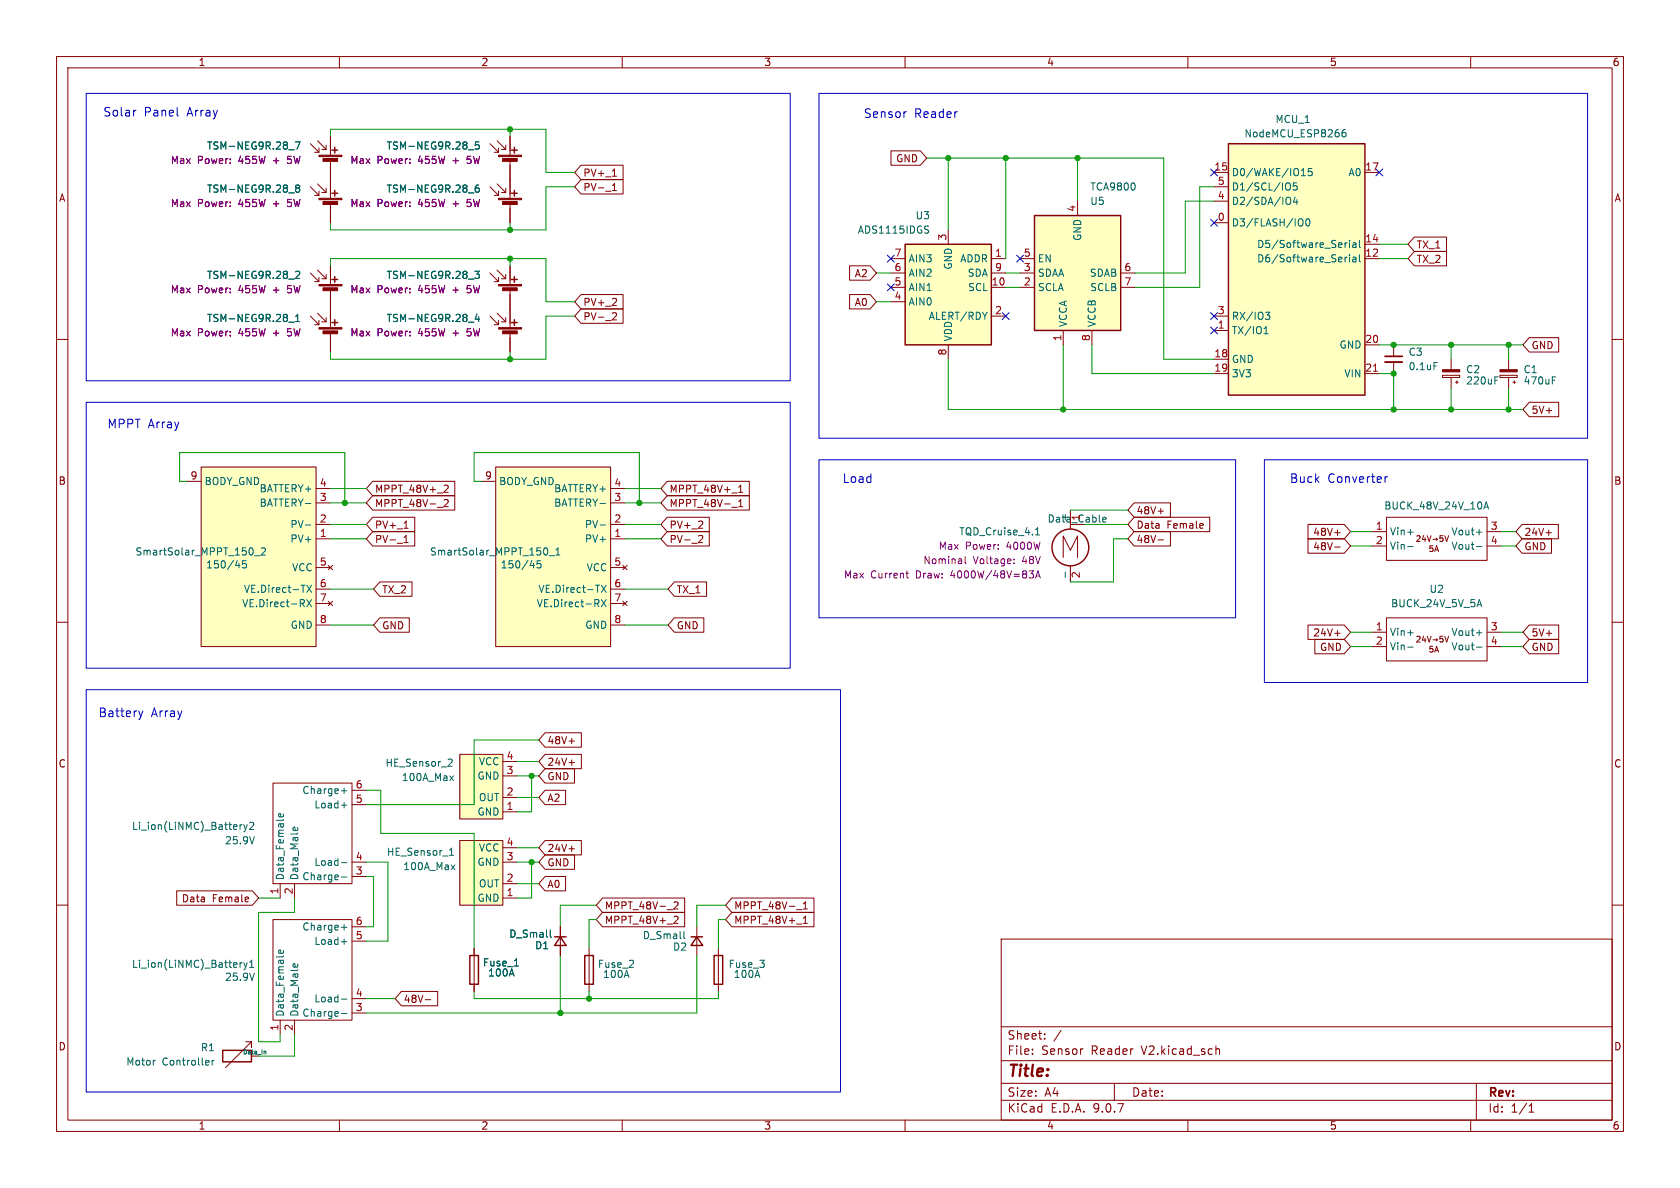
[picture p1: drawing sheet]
<svg xmlns="http://www.w3.org/2000/svg" width="297mm" height="210mm" viewBox="0 0 297 210" stroke-linecap="round" stroke-linejoin="round" font-family="sans-serif">
<g fill="none" stroke="#840000" stroke-width=".18">
<path d="M10 10h277v190h-277zM12 12h273v186h-273zM60 10v2M110 10v2M160 10v2M210 10v2M260 10v2M86.6 33l1.5 1.5M87.9 32.5l1.5 1.5M88.1 33.8v.7h-.7M89.4 33.3v.7h-.8M90.2 31.8v3.3"/>
<path d="M90.2 36.1v3.3M10 60h2M285 60h2M10 110h2M285 110h2M48.3 138.4h13.9v17.8h-13.9zM62.2 139.7h2.6M49.5 156.2v2.6M52.1 156.2v2.6M62.2 154.9h2.6M62.2 152.4h2.6M62.2 142.2h2.6"/>
<path d="M10 160h2M83.8 167.6v7.7M99.1 163.8v5.1M177 166h108v32h-108zM285 160h2M60 198v2M110 198v2M160 198v2M177 194.5h108M177 191.5h108M177 187.5h108M177 181.5h108"/>
<path d="M182.5 186.3v.1M182.5 185.5v.1M184.7 183.6v.1M184.7 182.8v.1M187.6 182.1l-1.3 2M191.3 185.4h.2M197 191.5v3M210 198v2M215 185.5l.2-.1 .3 .1 .1 .9M260 198v2M261 191.5v6.5M270.3 196.6h.9"/>
<path d="M270.3 195.5l.4-.4v1.5"/>
</g>
<path d="M90.4 34.2h1M90.9 33.7v1M83.1 168.9h1.5v5.1h-1.5zM98 165.6h2.1M99.1 165.6l1 1.5h-2.1z" fill="none" stroke="#840000" stroke-width=".25"/>
<g fill="none" stroke="#006464" stroke-width=".18">
<path d="M82.8 34.1h1M84.6 32.7l-.3 .1a.86 .86 0 0 0 0 1.2l.4-.1v-.5l-.2-.2-.4 .1-.1 .1M60.4 139.8h.9M60.8 139.3v1M42.8 145.8h-.2M43.1 145.8l.3 .8M43.4 146.6l-.3 .5M43.7 145.8l-.3 .8M44.1 145.5l.5-.1 .3 .3-.8 .9h.8M45 147.9l-.4 1.3M50 143.9l.1 .3-.2 .2h-.6v-.5l.3-.1 .1 .6M51.8 146.7l.1-.4 .2-.1 .1 .6"/>
<path d="M52.6 146.3v.4M60.4 155h.9M60.4 152.5h.9M60.4 142.3h.9M90.9 170.8h.8M97.3 164.4v1.1l.2 .2"/>
</g>
<g fill="#840000" stroke="#840000" stroke-width=".18">
<path d="M88.1 35.1h4.1v.2h-4.1z"/>
<path d="M88.8 35.6h2.6v.5h-2.6z"/>
</g>
<path d="M81.3 133.4h7.6v11.4h-7.6z" fill="#ffffc2"/>
<path d="M81.3 133.4h7.6v11.4h-7.6zM88.9 137.2h2.5M88.9 134.6h2.5M88.9 143.5h2.5M88.9 141h2.5M48.3 162.6h13.9v17.7h-13.9zM62.2 179.1h2.6M62.2 176.5h2.6M62.2 166.4h2.6M62.2 163.8h2.6M49.5 180.3v2.6M52.1 180.3v2.6" fill="none" stroke="#840000" stroke-width=".18"/>
<g fill="none" stroke="#006464" stroke-width=".18">
<path d="M79.4 134.2h.4l.1 .3-.7 1h.7M79.5 137.1l.7 .9M80.2 137.1l-.7 .9M42.4 170.2v.8M42.8 170.2l-.4 .2M43.1 170.2l.3 .8M43.4 171l-.3 .4M43.7 170.2l-.3 .8M44.1 171h.8M44.1 170.1l.4-.4v1.3M45 172l-.4 1.3M50 168l.1 .4-.2 .1h-.6v-.5l.3-.1 .1 .6"/>
<path d="M51.8 170.8l.1-.4h.2l.1 .6M52.6 170.4v.4M60.4 179.2h.9M60.4 176.6h.9M60.4 166.5h.9M60.4 163.9h.9M60.8 163.4v1"/>
</g>
<path d="M81.3 148.6h7.6v11.4h-7.6z" fill="#ffffc2"/>
<g fill="none" stroke="#840000" stroke-width=".18">
<path d="M54.9 33l1.5 1.5M54.9 25.4l1.5 1.5M56.1 32.5l1.6 1.5M56.1 24.9l1.6 1.5M56.4 33.8v.7h-.8M56.4 26.2v.7h-.8M57.7 33.3v.7h-.8M57.7 25.7v.7h-.8M58.4 24.1v3.3M58.4 28.4v6.7M58.4 36.1v3.3M86.6 25.4l1.5 1.5"/>
<path d="M87.9 24.9l1.5 1.5M88.1 26.2v.7h-.7M89.4 25.7v.7h-.8M90.2 24.1v3.3M90.2 28.4v3.4M54.9 48.3l1.5 1.5M54.9 55.9l1.5 1.5M56.1 47.8l1.6 1.5M56.1 55.4l1.6 1.5M56.4 49v.8h-.8M56.4 56.6v.8h-.8M57.7 48.5v.8h-.8"/>
<path d="M57.7 56.1v.8h-.8M58.4 47v3.3M58.4 51.3v6.6M58.4 58.9v3.3M86.6 55.9l1.5 1.5M86.6 48.3l1.5 1.5M87.9 55.4l1.5 1.5M87.9 47.8l1.5 1.5M88.1 56.6v.8h-.7M88.1 49v.8h-.7M89.4 56.1v.8h-.8M89.4 48.5v.8h-.8"/>
<path d="M90.2 47v3.3M90.2 51.3v6.6M90.2 58.9v3.3M188 98.6v-3.9l1.2 2.6 1.3-2.6v3.9M189.2 90.2v2.5M189.2 93.2v.3M189.2 100v2.9M81.3 148.6h7.6v11.4h-7.6zM88.9 158.8h2.5M88.9 156.2h2.5M88.9 152.4h2.5M88.9 149.9h2.5"/>
<path d="M104.1 167.6v7.7M123.2 163.8v5.1M127 167.6v7.7M43.4 184.2h1v1v-1l-4.5 4.5"/>
</g>
<g fill="none" stroke="#006464" stroke-width=".18">
<path d="M51.1 26.5h.9M51.1 34.1h.9M52.2 25.1h.8l-.5 1.3M52.5 33.3l-.2-.3 .2-.3h.2l.3 .3-.3 .3M52.5 33.3l-.2 .2v.4l.2 .1 .4-.1 .1-.2v-.2l-.3-.2M52.5 33.3h.2M82.8 26.5h1M84.7 25.1h-.6l-.1 .6 .2-.1h.4l.1 .2v.4l-.2 .2-.5-.2M51.1 57h.9M51.1 49.3h.9M52.3 48.1l.4-.1 .3 .3-.8 .9h.8M52.3 56.8h.7"/>
<path d="M52.3 55.9l.3-.3v1.2M82.8 57h1M82.8 49.3h1M84 48h.7l-.4 .4 .4 .2v.5l-.2 .1-.5-.1M84.3 55.5l-.3 .9h.8M84.6 56v.8M183.1 94.6h.7M183.1 93.7l.3-.4v1.3M194.9 92.1l.2 .2 .4-.1M194.9 91.6l.2-.2h.3l.1 .2v.1l-.6 .2M188.3 101.1v1M79.5 151.2h.7"/>
<path d="M79.5 150.3l.3-.4v1.3M79.8 152.9l.6 .8M80.4 152.9l-.6 .8M120.9 164.7v1.1l.2 .1M27.3 187.4h.2M36.9 187.5l.1 .2-.6 .2M37.5 187.4v.9M37.9 187.4l-.4 .3M46.8 185.8l.2 .1v.4"/>
</g>
<g fill="none" stroke="#840000" stroke-width=".25">
<path d="M58.7 26.5h1M58.7 34.2h1M59.2 26v1.1M59.2 33.7v1M90.4 26.5h1M90.9 26v1.1M58.7 57h1M58.7 49.4h1M59.2 48.9v1M59.2 56.5v1M90.4 57h1M90.4 49.4h1"/>
<path d="M90.9 48.9v1M90.9 56.5v1M103.4 168.9h1.5v5.1h-1.5zM122.2 165.6h2M123.2 165.6l1 1.5h-2zM126.2 168.9h1.6v5.1h-1.6zM39.4 185.7h5v2h-5z"/>
<circle cx="189.2" cy="96.8" r="3.3"/>
</g>
<path d="M170.6 98.4v1.1l.2 .1M179.3 99.5v.1M179.3 98.9v.1M160.2 101.3h.4M160.3 102l.3 .2M181.9 100.9h.8l-.4 .5 .3 .1 .1 .4-.2 .3h-.4M183.1 102.2l.4-1.3 .4 1.3M183.2 101.8h.6" fill="none" stroke="#840084" stroke-width=".18"/>
<g fill="#840000" stroke="#840000" stroke-width=".18">
<path d="M88.1 27.4h4.1v.3h-4.1z"/>
<path d="M88.8 28h2.6v.5h-2.6z"/>
<path d="M88.1 57.9h4.1v.3h-4.1z"/>
<path d="M88.8 58.5h2.6v.5h-2.6z"/>
<path d="M88.1 50.3h4.1v.2h-4.1z"/>
<path d="M88.8 50.9h2.6v.5h-2.6z"/>
<path d="M56.4 35.1h4.1v.2h-4.1z"/>
<path d="M57.1 35.6h2.6v.5h-2.6z"/>
<path d="M56.4 50.3h4.1v.2h-4.1z"/>
<path d="M57.1 50.9h2.6v.5h-2.6z"/>
<path d="M56.4 27.4h4.1v.3h-4.1z"/>
<path d="M57.1 28h2.6v.5h-2.6z"/>
<path d="M56.4 57.9h4.1v.3h-4.1z"/>
<path d="M57.1 58.5h2.6v.5h-2.6z"/>
</g>
<path d="M87.6 82.6h20.3v31.7h-20.3z" fill="#ffffc2"/>
<g fill="none" stroke="#840000" stroke-width=".18">
<path d="M85.1 85.1h2.5M87.6 82.6h20.3v31.7h-20.3zM107.9 86.4h2.6M107.9 88.9h2.6M107.9 92.7h2.6M107.9 95.3h2.6M110.1 99.9l.8 .8M110.9 99.9l-.8 .8M107.9 100.3h2.6M107.9 104.1h2.6M107.9 106.7h2.6M107.9 110.5h2.6"/>
<path d="M110.1 106.3l.8 .8M110.9 106.3l-.8 .8"/>
</g>
<g fill="none" stroke="#006464" stroke-width=".18">
<path d="M93.7 100h.8M95 99.1l-.1 .6 .2-.1 .4 .1 .1 .5-.2 .2-.5-.1M97.1 98.2h.9M98.3 98.1h.7M98.3 97.2l.3-.4v1.3M106.1 92.8h.9M105.3 103.4h.7M105.5 106.7l.4 .6M105.8 106.1v.4M106.3 103.4l.9 1.3M106.3 106l.9 1.3M107.2 103.4l-.9 1.3"/>
<path d="M107.2 106l-.9 1.3"/>
</g>
<path d="M35.6 82.6h20.3v31.7h-20.3z" fill="#ffffc2"/>
<g fill="none" stroke="#840000" stroke-width=".18">
<path d="M33 85.1h2.6M35.6 82.6h20.3v31.7h-20.3zM55.9 86.4h2.5M55.9 88.9h2.5M55.9 92.7h2.5M55.9 95.3h2.5M58 99.9l.8 .8M58.8 99.9l-.8 .8M55.9 100.3h2.5M55.9 104.1h2.5M55.9 106.7h2.5M55.9 110.5h2.5"/>
<path d="M58 106.3l.8 .8M58.8 106.3l-.8 .8"/>
</g>
<path d="M41.6 100h.8M42.9 99.1v.6l.1-.1 .5 .1 .1 .5-.3 .2-.4-.1M45 98.2h1M46.2 97l.5-.2 .2 .4-.8 .9h.8M54 92.8h1M53.2 103.4h.7M53.4 106.7l.4 .6M53.8 106.1v.4M54.2 103.4l.9 1.3M54.2 106l.9 1.3M55.1 103.4l-.9 1.3M55.1 106l-.9 1.3" fill="none" stroke="#006464" stroke-width=".18"/>
<path d="M160 43.2h15.3v17.8h-15.3z" fill="#ffffc2"/>
<path d="M160 43.2h15.3v17.8h-15.3z" fill="none" stroke="#840000" stroke-width=".25"/>
<g fill="none" stroke="#840000" stroke-width=".18">
<path d="M157.5 53.3h2.5M157.5 50.8h2.5M157.5 48.3h2.5M157.5 45.7h2.5M167.6 40.6v2.6M175.3 50.8h2.5M175.3 48.3h2.5M175.3 45.7h2.5M175.3 55.9h2.5M167.6 61v2.5M265.2 66.3h3v.4h-3zM266.7 63.5v1.9"/>
<path d="M266.7 66.7v1.9M267.5 67.6h.5M267.7 67.3v.5M242.6 94h2.5M242.6 96.5h2.5M245.1 91.4h17.8v7.7h-17.8zM250.5 94.8l.4-.1 .2 .3-.7 .7h.7M251.7 94.6l-.3 .8h.7M251.9 95v.7M252.3 94.7l.4 1 .3-1M253.3 95.3h.8M253.9 95.1l.2 .2"/>
<path d="M254.1 95.3l-.2 .2M255.1 94.7h-.5l-.1 .5 .5-.1 .1 .5-.2 .1-.4-.1M255.4 94.7l.4 1 .3-1M262.9 94h2.5M262.9 96.5h2.5M242.6 111.8h2.5M242.6 114.3h2.5M245.1 109.2h17.8v7.6h-17.8zM250.5 112.6l.4-.1 .2 .3-.7 .7h.7M251.7 112.4l-.3 .8h.7M251.9 112.8v.7M252.3 112.5l.4 1 .3-1"/>
<path d="M253.3 113.1h.8M253.9 112.9l.2 .2M254.1 113.1l-.2 .2M255.1 112.5h-.5l-.1 .5 .5-.1 .1 .5-.2 .1-.4-.1M255.4 112.5l.4 1 .3-1M262.9 111.8h2.5M262.9 114.3h2.5"/>
</g>
<g fill="none" stroke="#006464" stroke-width=".18">
<path d="M163.7 39.9l.5 .1M163.9 40.6l.3 .3-.3 .3M274.4 67.2h.5M274.4 66.6h.6M248.9 94.1h.9M248.9 96.6h.9M261 94.1h1M261 96.6h1M262.3 90l.4-1.3 .5 1.3M262.4 89.6h.6M248.9 111.9h.9M248.9 114.4h.9"/>
<path d="M261 111.9h1M261 114.4h1M261.2 106.9h.6M261.5 106l.5 1.3"/>
</g>
<path d="M265.2 65.4h3v.3h-3z" fill="#840000" stroke="#840000" stroke-width=".18"/>
<path d="M217.2 25.4h24.1v44.5h-24.1z" fill="#ffffc2"/>
<path d="M217.2 25.4h24.1v44.5h-24.1z" fill="none" stroke="#840000" stroke-width=".25"/>
<g fill="none" stroke="#840000" stroke-width=".18">
<path d="M214.6 30.5h2.6M214.6 33h2.6M214.6 35.6h2.6M214.6 39.4h2.6M241.3 30.5h2.5M214.6 55.9h2.6M214.6 58.4h2.6M241.3 43.2h2.5M241.3 45.7h2.5M214.6 66h2.6M214.6 63.5h2.6M241.3 61h2.5"/>
<path d="M241.3 66h2.5M246.4 61v2M246.4 64v2M255 66.3h3.1v.4h-3.1zM256.5 63.5v1.9M256.5 66.7v1.9M257.3 67.6h.5M257.6 67.3v.5"/>
</g>
<g fill="none" stroke="#006464" stroke-width=".18">
<path d="M227.6 32.3a.43 .43 0 0 1 .5 .5v.4a.43 .43 0 0 1-.5 .4M227.9 34.9h.1a.81 .81 0 0 1-.1 1.2M229 34.8l-.3 .9h.8M229.3 32.3h-.6l-.1 .6 .2-.1 .4 .1 .1 .2v.4l-.2 .1-.5-.1M229.3 35.3v.8M229.8 38.7a.43 .43 0 0 1 .6 .4v.4a.43 .43 0 0 1-.6 .4M230.1 31.1h.7M231 38.8l.1-.1a.68 .68 0 0 1 .5 .6 .68 .68 0 0 1-.5 .6l-.1-.1-.2-.3zM231.9 29.8h-.6v.6l.1-.1h.5l.1 .2-.1 .4-.2 .2-.4-.2M237.8 22.9l-.3 .1a.86 .86 0 0 0 0 1.2l.4-.1 .1-.4-.3-.3-.3 .1-.2 .2M223.5 59h.7M223.5 58.1l.3-.4v1.3"/>
<path d="M223.7 55.2h.8l-.4 .5 .3 .1 .1 .4-.3 .3h-.3M238.2 42.9l-.4 .1M238.2 45.5l-.4 .1M238.6 42.5v.1M238.6 42.9v.9M238.6 45v.2M238.6 45.5v.8M239.2 43h.5v.8M239.2 45.5h.5v.8M239.7 43.2l-.4 .1-.2 .2 .2 .3 .4-.1M239.7 45.8h-.4l-.2 .2 .2 .3 .4-.1M240.3 42.5v1.1l.2 .2"/>
<path d="M240.3 45v1.1l.2 .2M253.5 64.1h.6M264.3 67.2h.4M264.3 66.6h.6"/>
</g>
<path d="M242.8 65.6h.7" fill="none" stroke="#a90000" stroke-width=".18"/>
<path d="M244.9 63h3" fill="none" stroke="#840000" stroke-width=".3"/>
<path d="M244.9 64h3" fill="none" stroke="#840000" stroke-width=".33"/>
<path d="M255 65.4h3.1v.3h-3.1z" fill="#840000" stroke="#840000" stroke-width=".18"/>
<path d="M182.9 38.1h15.2v20.3h-15.2z" fill="#ffffc2"/>
<path d="M182.9 38.1h15.2v20.3h-15.2z" fill="none" stroke="#840000" stroke-width=".25"/>
<g fill="none" stroke="#840000" stroke-width=".18">
<path d="M58.4 24.1v2.6M58.4 29.2v5.1M58.4 36.8v2.6M90.2 24.1v2.6M90.2 29.2v5.1M90.2 36.8v2.6M102.7 29.2h7.5v2.6h-7.5l-1.1-1.3zM102.7 31.7h7.5v2.6h-7.5l-1.1-1.3zM108.3 31.2h.7M108.3 33.7h.7M108.3 32.8l.3-.4v1.3M157.5 26.7h5.2l1.1 1.2-1.1 1.3h-5.2z"/>
<path d="M190.5 35.6v2.5M58.4 47v2.5M58.4 52.1v5.1M58.4 59.7v2.5M90.2 47v2.5M90.2 52.1v5.1M90.2 59.7v2.5M102.7 52.1h7.5v2.5h-7.5l-1.1-1.3zM102.7 54.6h7.5v2.6h-7.5l-1.1-1.3zM108.5 55.3h.4l.1 .3-.8 1h.8M108.9 52.8l.1 .2-.1 .3-.7 .7h.8M150.2 52.1h3.6l1.1 1.2-1.1 1.3h-3.6z"/>
<path d="M150.2 47h3.6l1.1 1.3-1.1 1.2h-3.6zM180.3 50.8h2.6M180.3 48.3h2.6M180.3 45.7h2.6M188 58.4v2.6M193 58.4v2.6M198.1 50.8h2.6M198.1 48.3h2.6M250 41.9h5.7v2.6h-5.7l-1.1-1.3zM250 44.4h5.7v2.6h-5.7l-1.1-1.3zM270.4 59.7h5.2v2.5h-5.2l-1.2-1.2zM270.4 71.1h5.2v2.6h-5.2l-1.2-1.3z"/>
<path d="M65.9 85.1h14.5v2.5h-14.5l-1.1-1.2zM65.9 94h7.4v2.5h-7.4l-1.1-1.2zM65.9 91.4h7.4v2.6h-7.4l-1.1-1.3zM65.9 87.6h14.5v2.6h-14.5l-1.1-1.3zM71.4 95.9h.8M71.4 95l.4-.3v1.2M71.4 93.4h.8M78.5 88.4l.5-.1 .2 .4-.7 .9h.7M78.7 85.8h.4l.1 .3-.7 .9h.7M118 85.1h14.5v2.5h-14.5l-1.2-1.2zM118 94h7.4v2.5h-7.4l-1.2-1.2zM118 91.4h7.4v2.6h-7.4l-1.2-1.3z"/>
<path d="M118 87.6h14.5v2.6h-14.5l-1.2-1.3zM123.7 94.7h.4l.1 .3-.8 .9h.8M124.1 92.2l.1 .2v.3l-.8 .7h.8M129.4 89.7h.9M130.6 87h.7M130.6 86.1l.3-.3v1.2M130.6 88.7l.3-.4v1.3M130.6 89.6h.7M200.5 88.9h6.4v2.5h-6.4l-1.1-1.2zM200.5 94h6.4v2.5h-6.4l-1.1-1.2zM200.5 91.4h13.4v2.6h-13.4l-1.1-1.3zM204.7 90.4h1"/>
<path d="M204.7 95.4h1M231.2 92.7h6.4l1.2 1.3-1.2 1.3h-6.4zM231.2 95.2h6.4l1.2 1.3-1.2 1.3h-6.4zM236 94.2h.9M236 96.7h.9M269.1 95.2h5.2v2.6h-5.2l-1.1-1.3zM269.1 92.7h6.4v2.6h-6.4l-1.1-1.3zM273.3 94.2h1M67.2 102.9h5.6v2.5h-5.6l-1.2-1.3zM67.2 109.2h5.2v2.6h-5.2l-1.2-1.3zM119.2 109.2h5.2v2.6h-5.2l-1.1-1.3zM119.2 102.9h5.7v2.5h-5.7l-1.1-1.3z"/>
<path d="M231.2 110.5h6.4l1.2 1.3-1.2 1.2h-6.4zM232.4 113h5.2l1.2 1.3-1.2 1.3h-5.2zM236 111.9h.9M270.4 113h5.2v2.6h-5.2l-1.2-1.3zM270.4 110.5h5.2v2.5h-5.2l-1.2-1.2zM96.4 139.7h3.6v2.5h-3.6l-1.2-1.2zM96.4 129.5h6.4v2.6h-6.4l-1.2-1.3zM96.4 133.3h6.4v2.6h-6.4l-1.2-1.3zM96.4 135.9h5.2v2.5h-5.2l-1.2-1.2zM100.6 131h1M100.6 134.8h1M31.2 157.5h13.4l1.1 1.3-1.1 1.2h-13.4z"/>
<path d="M96.4 154.9h3.6v2.6h-3.6l-1.2-1.3zM96.4 151.1h5.2v2.6h-5.2l-1.2-1.3zM96.4 148.6h6.4v2.5h-6.4l-1.2-1.2zM100.6 150h1M106.5 158.7h14.5v2.6h-14.5l-1.1-1.3zM119.2 159.5l.4-.1 .3 .4-.8 .9h.8M129.4 158.7h14.5v2.6h-14.5l-1.1-1.3zM142 159.8l.4-.4v1.3M71 175.3h6.4v2.5h-6.4l-1.2-1.3zM75.2 176.7h1M83.8 167.6v1.3M83.8 174v1.3"/>
<path d="M99.1 163.8v1.8M99.1 167.1v1.8M106.5 161.3h14.5v2.5h-14.5l-1.1-1.2zM119.3 162h.5l.1 .3-.8 .9h.8M129.4 161.3h14.5v2.5h-14.5l-1.1-1.2zM140.8 160.8h1M142 160.7h.7M142 162.3l.4-.3v1.2M142 163.2h.7"/>
</g>
<g fill="none" stroke="#006464" stroke-width=".18">
<path d="M51.1 34.1h.9M51.1 26.5h.9M52.2 25.1h.8l-.5 1.3M52.5 33.3l-.2-.3 .2-.3h.2l.3 .3-.3 .3M52.5 33.3l-.2 .2v.4l.2 .1 .4-.1 .1-.2v-.2l-.3-.2M52.5 33.3h.2M82.8 34.1h1M82.8 26.5h1M84.6 32.7l-.3 .1a.86 .86 0 0 0 0 1.2l.4-.1v-.5l-.2-.2-.4 .1-.1 .1M84.7 25.1h-.6l-.1 .6 .2-.1h.4l.1 .2v.4l-.2 .2-.5-.2M200.6 32.6v.8M51.1 57h.9"/>
<path d="M51.1 49.3h.9M52.3 48.1l.4-.1 .3 .3-.8 .9h.8M52.3 56.8h.7M52.3 55.9l.3-.3v1.2M82.8 57h1M82.8 49.3h1M84 48h.7l-.4 .4 .4 .2v.5l-.2 .1-.5-.1M84.3 55.5l-.3 .9h.8M84.6 56v.8M90.9 170.8h.8M97.3 164.4v1.1l.2 .2"/>
</g>
<g fill="none" stroke="#009600" stroke-width=".18">
<path d="M58.4 24.1v-1.2h38.1v7.6h5.1M90.2 22.9v1.2M90.2 39.4v1.2M101.6 33h-5.1v7.6h-38.1v-1.2M163.8 27.9h41.9v35.6h8.9M167.6 27.9v12.7M177.8 27.9v17.8M190.5 27.9v7.7M214.6 33h-2.5v17.8h-11.4M214.6 35.6h-5.1v12.7h-8.8M58.4 47v-1.3h38.1v7.6h5.1M90.2 45.7v1.3"/>
<path d="M101.6 55.9h-5.1v7.6h-38.1v-1.3M154.9 53.3h2.6M154.9 48.3h2.6M177.8 50.8h2.5M177.8 48.3h2.5M243.8 45.7h5.1M243.8 43.2h5.1M90.2 62.2v1.3M167.6 63.5v8.9h101.6M188 61v11.4M193 61v5h21.6M243.8 61h25.4"/>
<path d="M243.8 66h2.6v6.4M256.5 61v2.5M256.5 68.6v3.8M266.7 61v2.5M266.7 68.6v3.8M33 85.1h-1.3v-5.1h29.3v8.9M58.4 86.4h6.4M58.4 88.9h6.4M58.4 95.3h6.4M58.4 92.7h6.4M85.1 85.1h-1.3v-5.1h29.2v8.9M110.5 86.4h6.3"/>
<path d="M110.5 88.9h6.3M110.5 95.3h6.3M110.5 92.7h6.3M189.2 90.2h10.2M191.8 92.7h7.6M199.4 95.3h-2.6v7.6h-7.6M238.8 96.5h3.8M238.8 94h3.8M265.4 96.5h2.6M265.4 94h2.6M58.4 104.1h7.6M58.4 110.5h7.6"/>
<path d="M110.5 104.1h7.6M110.5 110.5h7.6M238.8 114.3h3.8M238.8 111.8h3.8M265.4 114.3h3.8M265.4 111.8h3.8M64.8 139.7h2.5v7.6h16.5v20.3M91.4 137.2h3.8M91.4 134.6h3.8M94 137.2v6.3h-2.6M95.2 130.8h-11.4v11.4h-19M45.7 158.8h3.8"/>
<path d="M52.1 158.8v2.5h-6.4v22.9h3.8v-1.3M64.8 152.4h3.8v14h-3.8M64.8 154.9h1.2v8.9h-1.2M91.4 149.9h3.8M91.4 152.4h3.8M91.4 156.2h3.8M91.4 141h3.8M94 152.4v6.4h-2.6M64.8 176.5h5M83.8 175.3v1.2h43.2v-1.2M99.1 168.9v10.2M104.1 175.3v1.2"/>
<path d="M105.4 160h-6.3v3.8M105.4 162.6h-1.3v5M123.2 168.9v10.2h-58.4M128.3 160h-5.1v3.8M128.3 162.6h-1.3v5M52.1 182.9v3.8h-6.4"/>
</g>
<g fill="none" stroke="#000084" stroke-width=".18">
<path d="M214 29.9l1.2 1.2M214 38.8l1.2 1.2M215.2 29.9l-1.2 1.2M215.2 38.8l-1.2 1.2M243.2 29.9l1.2 1.2M244.4 29.9l-1.2 1.2M156.9 50.2l1.2 1.2M156.9 45.1l1.2 1.2M158.1 50.2l-1.2 1.2M158.1 45.1l-1.2 1.2M177.2 55.3l1.2 1.2M178.4 55.3l-1.2 1.2"/>
<path d="M179.7 45.1l1.2 1.2M180.9 45.1l-1.2 1.2M214 57.8l1.2 1.2M214 55.3l1.2 1.2M215.2 57.8l-1.2 1.2M215.2 55.3l-1.2 1.2"/>
</g>
<g fill="none" stroke="#0000c2" stroke-width=".18">
<path d="M15.2 16.5h124.5v50.8h-124.5zM24.1 19.5l-.3 .1M144.8 16.5h135.9v61h-135.9zM160.2 19.8h-.3M31.4 20.4l.1 .1M15.2 71.1h124.5v47h-124.5zM144.8 81.3h73.6v27.9h-73.6zM223.5 81.3h57.2v39.4h-57.2zM244.9 84.3v1M245.3 84.3h-.3l-.1 .3M15.2 121.9h133.4v71.1h-133.4zM24.5 125.7l.4 1"/>
<path d="M24.9 126.7l-.2 .3M25.3 125.7l-.4 1"/>
</g>
<g fill="#009600" stroke="#009600" stroke-width=".18">
<circle cx="90.2" cy="22.9" r=".46"/>
<circle cx="90.2" cy="40.6" r=".46"/>
<circle cx="90.2" cy="45.7" r=".46"/>
<circle cx="104.1" cy="176.5" r=".46"/>
<circle cx="99.1" cy="179.1" r=".46"/>
<circle cx="94" cy="152.4" r=".46"/>
<circle cx="90.2" cy="63.5" r=".46"/>
<circle cx="61" cy="88.9" r=".46"/>
<circle cx="113" cy="88.9" r=".46"/>
<circle cx="94" cy="137.2" r=".46"/>
<circle cx="246.4" cy="61" r=".46"/>
<circle cx="256.5" cy="61" r=".46"/>
<circle cx="246.4" cy="66" r=".46"/>
<circle cx="246.4" cy="72.4" r=".46"/>
<circle cx="266.7" cy="61" r=".46"/>
<circle cx="188" cy="72.4" r=".46"/>
<circle cx="266.7" cy="72.4" r=".46"/>
<circle cx="256.5" cy="72.4" r=".46"/>
<circle cx="177.8" cy="27.9" r=".46"/>
<circle cx="190.5" cy="27.9" r=".46"/>
<circle cx="167.6" cy="27.9" r=".46"/>
</g>
<text font-size="2.8" fill="#840000" x="178" y="190.9">Title:</text>
<g font-size="2.1" fill="#0000c2">
<text x="18.2" y="20.8">Solar</text>
<text x="25.4" y="20.8">Panel</text>
<text x="33.1" y="20.8">Array</text>
<text x="152.6" y="21.1">Sensor</text>
<text x="161.6" y="21.1">Reader</text>
<text x="18.9" y="75.9">MPPT Array</text>
<text x="148.9" y="85.6">Load</text>
<text x="227.9" y="85.6">Buck</text>
<text x="234.7" y="85.6">Converter</text>
<text x="17.3" y="127">Battery</text>
<text x="26.7" y="127">Array</text>
</g>
<g font-size="2.1" fill="#840000">
<text x="178" y="184">Sheet:</text>
<text x="178" y="186.7">File:</text>
<text x="184.1" y="186.7">Sensor</text>
<text x="193" y="186.7">Reader</text>
<text x="202" y="186.7">V2.kicad_sch</text>
<text x="178" y="196.9">KiCad</text>
<text x="178" y="194.1">Size:</text>
<text x="184.7" y="194.1">A4</text>
<text x="185.7" y="196.9">E.D.A.</text>
<text x="193.3" y="196.9">9.0.7</text>
<text x="200" y="194.1">Date:</text>
<text x="263" y="194.3">Rev:</text>
<text x="263" y="196.9">Id:</text>
<text x="267.1" y="196.9">1/1</text>
</g>
<g font-size="1.8" fill="#840000">
<text x="35" y="11.9">1</text>
<text x="85" y="11.9">2</text>
<text x="135" y="11.9">3</text>
<text x="185" y="11.9">4</text>
<text x="235" y="11.9">5</text>
<text x="285" y="11.9">6</text>
<text x="158.3" y="28.9">GND</text>
<text x="10.3" y="35.9">A</text>
<text x="103" y="31.4">PV+_1</text>
<text x="103" y="34">PV-_1</text>
<text x="285.3" y="35.9">A</text>
<text x="250.3" y="44.1">TX_1</text>
<text x="250.3" y="46.7">TX_2</text>
<text x="151" y="49.2">A2</text>
<text x="103" y="54.3">PV+_2</text>
<text x="103" y="56.8">PV-_2</text>
<text x="151" y="54.3">A0</text>
<text x="270.7" y="61.9">GND</text>
<text x="270.7" y="73.3">5V+</text>
<text x="10.3" y="85.9">B</text>
<text x="66.2" y="87.3">MPPT_48V+_2</text>
<text x="66.2" y="89.9">MPPT_48V-_2</text>
<text x="118.3" y="87.3">MPPT_48V+_1</text>
<text x="118.3" y="89.9">MPPT_48V-_1</text>
<text x="285.3" y="85.9">B</text>
<text x="66.2" y="93.7">PV+_1</text>
<text x="118.3" y="93.7">PV+_2</text>
<text x="200.8" y="91.1">48V+</text>
<text x="200.8" y="93.7">Data</text>
<text x="206.3" y="93.7">Female</text>
<text x="232" y="94.9">48V+</text>
<text x="269.4" y="94.9">24V+</text>
<text x="66.2" y="96.2">PV-_1</text>
<text x="118.3" y="96.2">PV-_2</text>
<text x="200.8" y="96.2">48V-</text>
<text x="232" y="97.5">48V-</text>
<text x="269.4" y="97.5">GND</text>
<text x="67.5" y="105.1">TX_2</text>
<text x="119.5" y="105.1">TX_1</text>
<text x="67.5" y="111.4">GND</text>
<text x="119.5" y="111.4">GND</text>
<text x="232" y="112.7">24V+</text>
<text x="270.7" y="112.7">5V+</text>
<text x="233.3" y="115.3">GND</text>
<text x="270.7" y="115.3">GND</text>
<text x="96.7" y="131.8">48V+</text>
<text x="10.3" y="135.9">C</text>
<text x="96.7" y="135.6">24V+</text>
<text x="285.3" y="135.9">C</text>
<text x="96.7" y="141.9">A2</text>
<text x="96.7" y="138.1">GND</text>
<text x="96.7" y="153.4">GND</text>
<text x="96.7" y="150.8">24V+</text>
<text x="32.1" y="159.7">Data</text>
<text x="37.5" y="159.7">Female</text>
<text x="96.7" y="157.2">A0</text>
<text x="106.8" y="161">MPPT_48V-_2</text>
<text x="129.7" y="161">MPPT_48V-_1</text>
<text x="106.8" y="163.5">MPPT_48V+_2</text>
<text x="129.7" y="163.5">MPPT_48V+_1</text>
<text x="71.3" y="177.5">48V-</text>
<text x="10.3" y="185.9">D</text>
<text x="285.3" y="185.9">D</text>
<text x="35" y="199.9">1</text>
<text x="85" y="199.9">2</text>
<text x="135" y="199.9">3</text>
<text x="185" y="199.9">4</text>
<text x="235" y="199.9">5</text>
<text x="285" y="199.9">6</text>
</g>
<g font-size="1.8" fill="#006464">
<text x="225.4" y="21.9">MCU_1</text>
<text x="36.5" y="26.6">TSM-NEG9R.28_7</text>
<text x="68.2" y="26.6">TSM-NEG9R.28_5</text>
<text x="219.9" y="24.5">NodeMCU_ESP8266</text>
<text x="36.5" y="34.3">TSM-NEG9R.28_8</text>
<text x="68.2" y="34.3">TSM-NEG9R.28_6</text>
<text x="192.7" y="33.9">TCA9800</text>
<text x="217.7" y="31.3">D0/WAKE/IO15</text>
<text x="217.7" y="33.9">D1/SCL/IO5</text>
<text x="238.3" y="31.3">A0</text>
<text x="151.5" y="41.5">ADS1115IDGS</text>
<text x="161.8" y="39">U3</text>
<text x="192.7" y="36.4">U5</text>
<text x="217.7" y="36.4">D2/SDA/IO4</text>
<text x="217.7" y="40.2">D3/FLASH/IO0</text>
<text x="160.5" y="46.6">AIN3</text>
<text x="168.5" y="47.8" transform="rotate(-90 168.5 47.8)">GND</text>
<text x="169.7" y="46.6">ADDR</text>
<text x="183.4" y="46.6">EN</text>
<text x="191.4" y="42.7" transform="rotate(-90 191.4 42.7)">GND</text>
<text x="222.1" y="44">D5/Software_Serial</text>
<text x="222.1" y="46.6">D6/Software_Serial</text>
<text x="36.5" y="49.5">TSM-NEG9R.28_2</text>
<text x="68.2" y="49.5">TSM-NEG9R.28_3</text>
<text x="160.5" y="51.7">AIN1</text>
<text x="160.5" y="49.1">AIN2</text>
<text x="171" y="49.1">SDA</text>
<text x="171" y="51.7">SCL</text>
<text x="183.4" y="51.7">SCLA</text>
<text x="183.4" y="49.1">SDAA</text>
<text x="192.6" y="49.1">SDAB</text>
<text x="192.6" y="51.7">SCLB</text>
<text x="36.5" y="57.1">TSM-NEG9R.28_1</text>
<text x="68.2" y="57.1">TSM-NEG9R.28_4</text>
<text x="160.5" y="54.2">AIN0</text>
<text x="164.1" y="56.7">ALERT/RDY</text>
<text x="188.8" y="57.9" transform="rotate(-90 188.8 57.9)">VCCA</text>
<text x="193.9" y="57.9" transform="rotate(-90 193.9 57.9)">VCCB</text>
<text x="217.7" y="56.7">RX/IO3</text>
<text x="217.7" y="59.3">TX/IO1</text>
<text x="168.5" y="60.5" transform="rotate(-90 168.5 60.5)">VDD</text>
<text x="217.7" y="64.4">GND</text>
<text x="236.7" y="61.8">GND</text>
<text x="248.9" y="63.1">C3</text>
<text x="248.9" y="65.6">0.1uF</text>
<text x="217.7" y="66.9">3V3</text>
<text x="237.6" y="66.9">VIN</text>
<text x="259.1" y="66.2">C2</text>
<text x="259.1" y="68.2">220uF</text>
<text x="269.2" y="66.2">C1</text>
<text x="269.2" y="68.2">470uF</text>
<text x="36.1" y="86">BODY_GND</text>
<text x="45.8" y="87.2">BATTERY+</text>
<text x="45.8" y="89.8">BATTERY-</text>
<text x="88.1" y="86">BODY_GND</text>
<text x="97.9" y="87.2">BATTERY+</text>
<text x="97.9" y="89.8">BATTERY-</text>
<text x="51.2" y="93.6">PV-</text>
<text x="103.3" y="93.6">PV-</text>
<text x="169.5" y="94.8">TQD_Cruise_4.1</text>
<text x="185.1" y="92.5">Data_Cable</text>
<text x="189" y="92.3" transform="rotate(-90 189 92.3)">+</text>
<text x="244.6" y="90.3">BUCK_48V_24V_10A</text>
<text x="245.6" y="94.8">Vin+</text>
<text x="256.5" y="94.8">Vout+</text>
<text x="23.8" y="98.4">SmartSolar_MPPT_150_2</text>
<text x="36.3" y="100.7">150/45</text>
<text x="51.2" y="96.1">PV+</text>
<text x="51.5" y="101.2">VCC</text>
<text x="75.9" y="98.4">SmartSolar_MPPT_150_1</text>
<text x="88.4" y="100.7">150/45</text>
<text x="103.3" y="96.1">PV+</text>
<text x="103.6" y="101.2">VCC</text>
<text x="245.6" y="97.4">Vin-</text>
<text x="256.5" y="97.4">Vout-</text>
<text x="42.7" y="107.5">VE.Direct-RX</text>
<text x="43" y="105">VE.Direct-TX</text>
<text x="94.8" y="107.5">VE.Direct-RX</text>
<text x="95.1" y="105">VE.Direct-TX</text>
<text x="245.8" y="107.5">BUCK_24V_5V_5A</text>
<text x="252.6" y="105">U2</text>
<text x="51.3" y="111.4">GND</text>
<text x="103.4" y="111.4">GND</text>
<text x="245.6" y="112.6">Vin+</text>
<text x="256.5" y="112.6">Vout+</text>
<text x="245.6" y="115.2">Vin-</text>
<text x="256.5" y="115.2">Vout-</text>
<text x="68" y="135.7">HE_Sensor_2</text>
<text x="84.6" y="135.5">VCC</text>
<text x="53.4" y="140.6">Charge+</text>
<text x="55.5" y="143.1">Load+</text>
<text x="70.9" y="138.3">100A_Max</text>
<text x="84.3" y="138">GND</text>
<text x="84.6" y="141.8">OUT</text>
<text x="23.2" y="146.9">Li_ion(LiNMC)_Battery2</text>
<text x="39.7" y="149.5">25.9V</text>
<text x="84.3" y="144.4">GND</text>
<text x="50.4" y="155.7" transform="rotate(-90 50.4 155.7)">Data_Female</text>
<text x="52.9" y="155.7" transform="rotate(-90 52.9 155.7)">Data_Male</text>
<text x="53.4" y="155.8">Charge-</text>
<text x="55.5" y="153.3">Load-</text>
<text x="68.3" y="151.5">HE_Sensor_1</text>
<text x="71.2" y="154">100A_Max</text>
<text x="84.3" y="153.3">GND</text>
<text x="84.6" y="150.7">VCC</text>
<text x="84.3" y="159.6">GND</text>
<text x="84.6" y="157.1">OUT</text>
<text x="53.4" y="164.7">Charge+</text>
<text x="55.5" y="167.2">Load+</text>
<text x="89.9" y="166">D_Small</text>
<text x="94.5" y="168">D1</text>
<text x="113.5" y="166.2">D_Small</text>
<text x="23.2" y="171.3">Li_ion(LiNMC)_Battery1</text>
<text x="39.7" y="173.6">25.9V</text>
<text x="85.3" y="171">Fuse_1</text>
<text x="86.2" y="172.8">100A</text>
<text x="105.6" y="171.3">Fuse_2</text>
<text x="106.5" y="173.1">100A</text>
<text x="118.9" y="168.2">D2</text>
<text x="128.7" y="171.3">Fuse_3</text>
<text x="129.6" y="173.1">100A</text>
<text x="50.4" y="179.8" transform="rotate(-90 50.4 179.8)">Data_Female</text>
<text x="52.9" y="179.8" transform="rotate(-90 52.9 179.8)">Data_Male</text>
<text x="53.4" y="179.9">Charge-</text>
<text x="55.5" y="177.4">Load-</text>
<text x="22.2" y="188.6">Motor</text>
<text x="28.7" y="188.6">Controller</text>
<text x="35.4" y="186">R1</text>
</g>
<g font-size="1.8" fill="#840084">
<text x="30.1" y="29.2">Max</text>
<text x="34.9" y="29.2">Power:</text>
<text x="42.3" y="29.2">455W</text>
<text x="48.5" y="29.2">+</text>
<text x="51.3" y="29.2">5W</text>
<text x="61.8" y="29.2">Max</text>
<text x="66.6" y="29.2">Power:</text>
<text x="74" y="29.2">455W</text>
<text x="80.3" y="29.2">+</text>
<text x="83" y="29.2">5W</text>
<text x="30.1" y="36.8">Max</text>
<text x="34.9" y="36.8">Power:</text>
<text x="42.3" y="36.8">455W</text>
<text x="48.5" y="36.8">+</text>
<text x="51.3" y="36.8">5W</text>
<text x="61.8" y="36.8">Max</text>
<text x="66.6" y="36.8">Power:</text>
<text x="74" y="36.8">455W</text>
<text x="80.3" y="36.8">+</text>
<text x="83" y="36.8">5W</text>
<text x="30.1" y="52">Max</text>
<text x="34.9" y="52">Power:</text>
<text x="42.3" y="52">455W</text>
<text x="48.5" y="52">+</text>
<text x="51.3" y="52">5W</text>
<text x="61.8" y="52">Max</text>
<text x="66.6" y="52">Power:</text>
<text x="74" y="52">455W</text>
<text x="80.3" y="52">+</text>
<text x="83" y="52">5W</text>
<text x="30.1" y="59.7">Max</text>
<text x="34.9" y="59.7">Power:</text>
<text x="42.3" y="59.7">455W</text>
<text x="48.5" y="59.7">+</text>
<text x="51.3" y="59.7">5W</text>
<text x="61.8" y="59.7">Max</text>
<text x="66.6" y="59.7">Power:</text>
<text x="74" y="59.7">455W</text>
<text x="80.3" y="59.7">+</text>
<text x="83" y="59.7">5W</text>
<text x="163.1" y="99.9">Nominal</text>
<text x="165.9" y="97.4">Max</text>
<text x="170.7" y="97.4">Power:</text>
<text x="172" y="99.9">Voltage:</text>
<text x="178.1" y="97.4">4000W</text>
<text x="180.8" y="99.9">48V</text>
<text x="149.1" y="102.5">Max</text>
<text x="153.9" y="102.5">Current</text>
<text x="162" y="102.5">Draw:</text>
<text x="168.3" y="102.5">4000W/48V=83A</text>
</g>
<g font-size="1.8" fill="#a90000">
<text x="214.6" y="30.2">15</text>
<text x="215.2" y="32.8">5</text>
<text x="215.2" y="35.3">4</text>
<text x="241.3" y="30.2">17</text>
<text x="190.2" y="37.5" transform="rotate(-90 190.2 37.5)">4</text>
<text x="215.2" y="39.1">0</text>
<text x="158" y="45.5">7</text>
<text x="167.4" y="42.6" transform="rotate(-90 167.4 42.6)">3</text>
<text x="175.8" y="45.5">1</text>
<text x="180.9" y="45.5">5</text>
<text x="241.3" y="42.9">14</text>
<text x="241.3" y="45.5">12</text>
<text x="158" y="53.1">4</text>
<text x="158" y="50.5">5</text>
<text x="158" y="48">6</text>
<text x="175.2" y="50.5">10</text>
<text x="175.8" y="48">9</text>
<text x="180.9" y="50.5">2</text>
<text x="180.9" y="48">3</text>
<text x="198.7" y="50.5">7</text>
<text x="198.7" y="48">6</text>
<text x="175.8" y="55.6">2</text>
<text x="215.2" y="55.6">3</text>
<text x="215.2" y="58.2">1</text>
<text x="167.4" y="62.9" transform="rotate(-90 167.4 62.9)">8</text>
<text x="187.7" y="60.4" transform="rotate(-90 187.7 60.4)">1</text>
<text x="192.8" y="60.4" transform="rotate(-90 192.8 60.4)">8</text>
<text x="214.6" y="63.2">18</text>
<text x="214.6" y="65.8">19</text>
<text x="241.3" y="60.7">20</text>
<text x="241.3" y="65.8">21</text>
<text x="33.6" y="84.8">9</text>
<text x="56.4" y="86.1">4</text>
<text x="56.4" y="88.6">3</text>
<text x="85.7" y="84.8">9</text>
<text x="108.5" y="86.1">4</text>
<text x="108.5" y="88.6">3</text>
<text x="56.4" y="92.5">2</text>
<text x="56.4" y="95">1</text>
<text x="108.5" y="92.5">2</text>
<text x="108.5" y="95">1</text>
<text x="191.2" y="92.1" transform="rotate(-90 191.2 92.1)">1</text>
<text x="243.1" y="93.7">1</text>
<text x="263.5" y="93.7">3</text>
<text x="56.4" y="100.1">5</text>
<text x="108.5" y="100.1">5</text>
<text x="243.1" y="96.3">2</text>
<text x="263.5" y="96.3">4</text>
<text x="56.4" y="103.9">6</text>
<text x="56.4" y="106.4">7</text>
<text x="108.5" y="103.9">6</text>
<text x="108.5" y="106.4">7</text>
<text x="191.2" y="102.3" transform="rotate(-90 191.2 102.3)">2</text>
<text x="56.4" y="110.2">8</text>
<text x="108.5" y="110.2">8</text>
<text x="243.1" y="111.5">1</text>
<text x="263.5" y="111.5">3</text>
<text x="243.1" y="114">2</text>
<text x="263.5" y="114">4</text>
<text x="89.5" y="136.9">3</text>
<text x="89.5" y="134.4">4</text>
<text x="62.8" y="142">5</text>
<text x="62.8" y="139.4">6</text>
<text x="89.5" y="143.3">1</text>
<text x="89.5" y="140.7">2</text>
<text x="89.5" y="149.6">4</text>
<text x="62.8" y="154.7">3</text>
<text x="62.8" y="152.1">4</text>
<text x="89.5" y="156">2</text>
<text x="89.5" y="152.1">3</text>
<text x="49.3" y="158.2" transform="rotate(-90 49.3 158.2)">1</text>
<text x="51.8" y="158.2" transform="rotate(-90 51.8 158.2)">2</text>
<text x="89.5" y="158.5">1</text>
<text x="62.8" y="166.1">5</text>
<text x="62.8" y="163.6">6</text>
<text x="62.8" y="178.8">3</text>
<text x="62.8" y="176.3">4</text>
<text x="49.3" y="182.3" transform="rotate(-90 49.3 182.3)">1</text>
<text x="51.8" y="182.3" transform="rotate(-90 51.8 182.3)">2</text>
</g>
<g font-size="1.4" fill="#840000">
<text x="252.4" y="97.8">5A</text>
<text x="252.4" y="115.5">5A</text>
</g>
<text font-size="1.1" fill="#006464" x="42.8" y="186.4">Data_In</text>
</svg>
